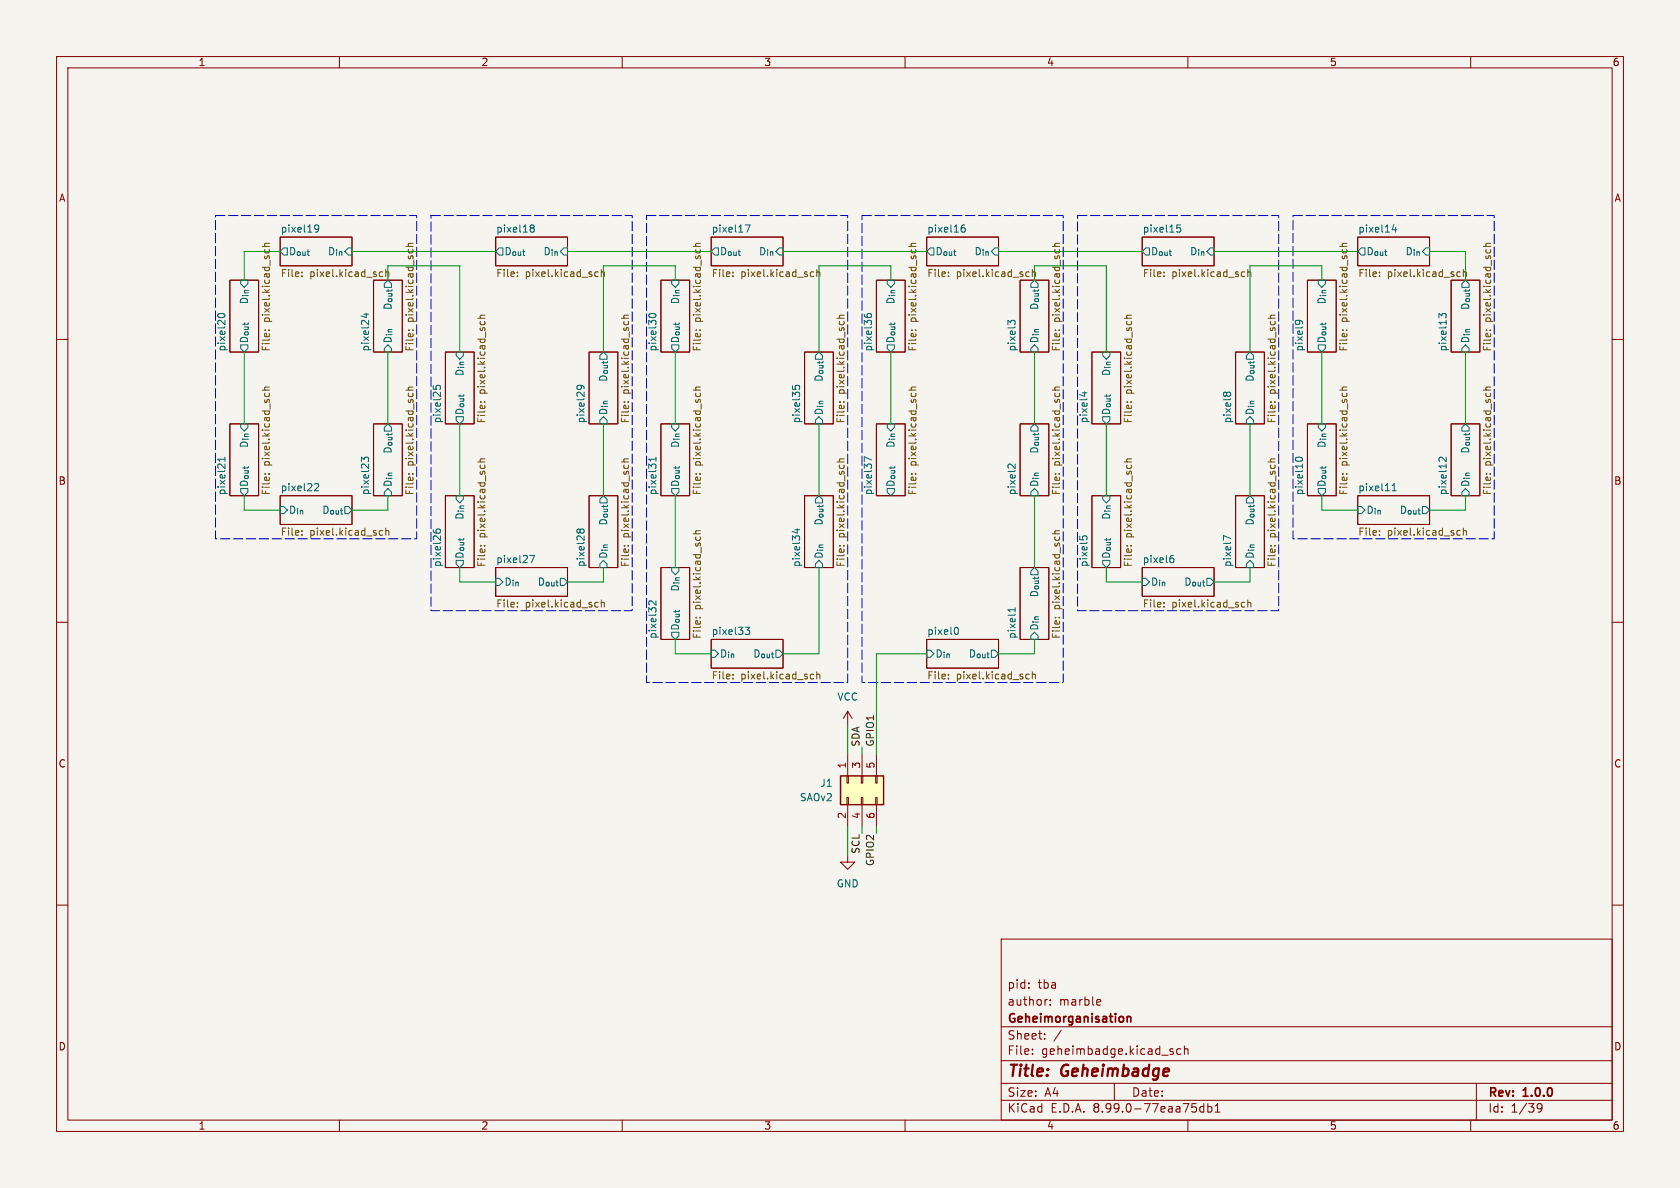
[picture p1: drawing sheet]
<svg xmlns="http://www.w3.org/2000/svg" width="297mm" height="210mm" viewBox="0 0 297 210" stroke-linecap="round" stroke-linejoin="round" font-family="sans-serif">
<path d="M0 0h297v210h-297z" fill="#f5f4ef" stroke="#f5f4ef" stroke-width=".18"/>
<g fill="none" stroke="#840000" stroke-width=".18">
<path d="M10 10h277v190h-277zM12 12h273v186h-273zM60 10v2M110 10v2M160 10v2M210 10v2M260 10v2M10 60h2M40.6 49.5h5.1v12.7h-5.1zM49.5 41.9h12.7v5.1h-12.7zM66 49.5h5.1v12.7h-5.1zM87.6 41.9h12.7v5.1h-12.7z"/>
<path d="M116.8 49.5h5.1v12.7h-5.1zM125.7 41.9h12.7v5.1h-12.7zM154.9 49.5h5.1v12.7h-5.1zM163.8 41.9h12.7v5.1h-12.7zM180.3 49.5h5.1v12.7h-5.1zM201.9 41.9h12.7v5.1h-12.7zM231.1 49.5h5.1v12.7h-5.1zM240 41.9h12.7v5.1h-12.7zM256.5 49.5h5.1v12.7h-5.1zM285 60h2M40.6 74.9h5.1v12.7h-5.1zM66 74.9h5.1v12.7h-5.1z"/>
<path d="M78.7 62.2h5.1v12.7h-5.1zM104.1 62.2h5.1v12.7h-5.1zM116.8 74.9h5.1v12.7h-5.1zM142.2 62.2h5.1v12.7h-5.1zM154.9 74.9h5.1v12.7h-5.1zM180.3 74.9h5.1v12.7h-5.1zM193 62.2h5.1v12.7h-5.1zM218.4 62.2h5.1v12.7h-5.1zM231.1 74.9h5.1v12.7h-5.1zM256.5 74.9h5.1v12.7h-5.1zM49.5 87.6h12.7v5.1h-12.7zM78.7 87.6h5.1v12.7h-5.1z"/>
<path d="M104.1 87.6h5.1v12.7h-5.1zM142.2 87.6h5.1v12.7h-5.1zM193 87.6h5.1v12.7h-5.1zM218.4 87.6h5.1v12.7h-5.1zM240 87.6h12.7v5.1h-12.7zM10 110h2M87.6 100.3h12.7v5.1h-12.7zM116.8 100.3h5.1v12.7h-5.1zM125.7 113h12.7v5.1h-12.7zM163.8 113h12.7v5.1h-12.7zM180.3 100.3h5.1v12.7h-5.1zM201.9 100.3h12.7v5.1h-12.7z"/>
<path d="M285 110h2M10 160h2M149.9 151.1v1.3h1.2l-1.2 1.3-1.3-1.3h1.3M285 160h2M177 166h108v32h-108zM181.9 173.8v.1M181.9 174.6v.1M185 176.7h.2M185.7 177.6v.1M185.7 176.8v.1M194.1 176.7l.4 .1 .1 .3-.7 .1M194.5 177.6l-.4 .1"/>
<path d="M60 198v2M110 198v2M160 198v2M177 194.5h108M177 191.5h108M177 187.5h108M177 181.5h108M182.5 186.3v.1M182.5 185.5v.1M184.7 183.6v.1M184.7 182.8v.1M187.6 182.1l-1.3 2"/>
<path d="M197 191.5v3M207 185.9l.4 .1 .1 .2-.3 .2h-.2M207 185.4l.4 .1M208.7 185.5l-.4-.1-.3 .3v.4l.2 .2h.5M209.4 185.5l.2-.1 .4 .1v.9M209.4 184.9v1.5M210 198v2M212.8 195.1v1.5M212.8 195.7l-.4-.1-.3 .3v.4l.1 .2h.6M213.5 195.7l.5-.1 .2 .3v.4l-.1 .2h-.6M213.5 195.1v1.5M214.8 195.5l.4-.4v1.5"/>
<path d="M214.8 196.6h.9M260 198v2M261 191.5v6.5M271.7 195.4l.3-.3 .5 .1a.99 .99 0 0 1-.3 1.4h-.3M271.7 195.7l.3 .3h.5l.1-.3"/>
</g>
<path d="M199.3 179.7v1M199.3 179.8l.2-.1 .3 .1 .1 .9" fill="none" stroke="#840000" stroke-width=".3"/>
<g fill="none" stroke="#006464" stroke-width=".18">
<path d="M55.7 39.9l.2-.1 .4 .1a.84 .84 0 0 1-.3 1.1h-.3M93.8 39.9l.2-.1 .4 .1v.2l-.2 .2M131.8 39.8h.8l-.5 1.2M170.5 39.8h-.3l-.2 .3M208.1 39.8h.6M246.4 39.7l-.3 .9h.8M38.7 56.1l-.2-.3a.68 .68 0 0 1 .6-.4 .68 .68 0 0 1 .7 .4l-.3 .3M50.2 43.8h.6v1.3h-.6l-.7-.6zM56.3 40.3l-.2 .3-.4-.2M64.3 55.5h.9M64.7 55.4v.7l-.9-.3M87.6 44.5l.7-.7h.6v1.3h-.6z"/>
<path d="M93.8 40.2l.2 .1M94 40.3h.2M94 40.3l-.2 .1M94.2 40.3l.2 .3v.3l-.2 .1-.4-.1M114.9 56.1l-.2-.3a.68 .68 0 0 1 .6-.4 .68 .68 0 0 1 .7 .4l-.3 .3M126.4 43.8h.6v1.3h-.6l-.7-.6zM152.8 55.5l.1 .4 .2 .2M153.4 56.1l-.1-.4 .2-.3 .5 .1 .1 .4-.2 .2M164.5 43.8h.6v1.3h-.6l-.7-.6zM170 40.4l.4-.2 .2 .3-.1 .5h-.3l-.2-.1M179.5 57.2v-.3l-.3-.3-.4 .1-.1 .3-.5-.4v.8M202.6 43.8h.6v1.3h-.6l-.7-.6z"/>
<path d="M208.1 40.3l.4-.1 .2 .3-.1 .5h-.5M229 57.1l.1-.4a.84 .84 0 0 1 1.2 .3v.2M229.5 56.6l.2 .1 .1 .4M240.7 43.8h.6v1.3h-.6l-.7-.6zM246.7 40.2v.8M255.6 56.1l.1-.4-.2-.2h-.5l-.1 .3-.5-.4v.8M42.5 61h1.3v.6l-.6 .6-.7-.6zM68.6 61l.6 .6v.6h-1.3v-.6zM76.6 68.2v.6M77.1 68.8v-.4l.2-.3 .5 .1v.6M80.6 73.7h1.3v.6l-.6 .6-.7-.6zM102.5 68.1l.3 .3-.1 .4"/>
<path d="M103.3 68.7l-.1-.3a.86 .86 0 0 0-1.2 0l.1 .4M106.7 73.7l.6 .6v.6h-1.3v-.6zM118.7 61h1.3v.6l-.6 .6-.7-.6zM140.1 68.2v.6M140.6 68.8v-.4l.2-.3 .5 .1v.6M144.8 73.7l.6 .6v.6h-1.3v-.6zM156.8 61h1.3v.6l-.6 .6-.7-.6zM182.9 61l.6 .6v.6h-1.3v-.6zM191.3 69.4h.9M191.7 69.3v.8M194.9 73.7h1.3v.6l-.6 .6-.7-.6zM216.8 69.6l-.3-.3-.1 .1-.1 .4"/>
<path d="M216.8 69.6l.3-.3h.2l.2 .1 .1 .4M216.8 69.6v.2M221 73.7l.6 .6v.6h-1.3v-.6zM233 61h1.3v.6l-.6 .6-.7-.6zM259.1 61l.6 .6v.6h-1.3v-.6zM39.8 81.2h-1.3l.4 .3M39.8 80.8v.7M42.5 86.4h1.3v.6l-.6 .6-.7-.6zM49.5 89.5h.7l.6 .7-.6 .6h-.7zM55.6 85.6l.5-.1 .2 .3-.7 1h.7M65.1 81.5l.1-.4-.2-.2h-.5l-.1 .3-.5-.4v.8M68.6 86.4l.6 .6v.6h-1.3v-.6z"/>
<path d="M76.6 93.6l.1 .4 .2 .2M77.2 94.2l-.1-.4 .2-.3 .5 .1 .1 .4-.2 .2M80.6 99.1h1.3v.6l-.6 .6-.7-.6zM93.7 98.2h.8l-.5 1.3M102.5 93.8l-.2-.3-.2 .1-.1 .4 .1 .2M102.5 93.8l.3-.3 .3 .1 .2 .2-.2 .4M102.5 94l-.1 .2M102.5 93.8v.2M102.5 94l.2 .2M106 99.7l.7-.6 .6 .6v.6h-1.3zM116 80.8v.7M116 81.2h-1.3l.4 .3"/>
<path d="M118.7 86.4h1.3v.6l-.6 .6-.7-.6zM140.5 93.6h.9M140.9 93.5v.7l-.9-.3M144.8 99.1l.6 .6v.6h-1.3v-.6zM154.1 81.3l-1.3-.5v.8M156.8 86.4h1.3v.6l-.6 .6-.7-.6zM179.5 82v.8l-.9-.8-.3 .1-.1 .5M182.9 86.4l.6 .6v.6h-1.3v-.6zM190.9 94.8v.6M191.4 95.3v-.3l.2-.3 .4 .1 .2 .5M194.9 99.1h1.3v.6l-.6 .6-.7-.6zM207 98.7h.3l.2 .2v.4l-.5 .2"/>
<path d="M207.4 98.2h-.4M217.6 95.2l-1.3-.5v.8M221 99.1l.6 .6v.6h-1.3v-.6zM229.2 81.5l-.2-.3a.68 .68 0 0 1 .6-.4 .68 .68 0 0 1 .7 .4l-.3 .3M233 86.4h1.3v.6l-.6 .6-.7-.6zM240 89.5h.7l.6 .7-.6 .6h-.7zM246.1 86.8h.7M246.1 85.8l.4-.3v1.3M255.7 80.8v.8l-.9-.8-.4 .3 .1 .4M259.1 86.4l.6 .6v.6h-1.3v-.6zM87.6 102.2h.7l.6 .7-.6 .6h-.7zM116 106.2v.8l-.9-.8-.4 .3 .1 .4"/>
<path d="M118.7 111.8h1.3v.6l-.6 .6-.7-.6zM125.7 114.9h.7l.6 .7-.6 .6h-.7zM131.8 110.9h.7l-.4 .5 .4 .1v.5l-.2 .2-.5-.1M163.8 114.9h.7l.6 .7-.6 .6h-.7zM168.9 110.9h.1a.68 .68 0 0 1 .5 .6 .68 .68 0 0 1-.5 .7l-.1-.1M179.5 107.4v.8M179.5 107.8h-1.3l.4 .4M182.9 111.8l.6 .6v.6h-1.3v-.6zM201.9 102.2h.7l.6 .7-.6 .6h-.7z"/>
</g>
<g fill="none" stroke="#725600" stroke-width=".18">
<path d="M46.4 43.6h1.2M46.8 58.4h.2M46.8 44.1v.5M47.5 58.4h.1M47.6 44.1v.5M47.6 43l-.8 .1v.3l.1 .2M53.4 48.1v.1M53.4 48.8v.1M67.2 48.8h.5M67.2 48.1h.5M68.2 48.2l.2-.1h.3v.8M68.2 47.6v1.3"/>
<path d="M71.8 43.6h1.2M72.2 58.4h.2M72.2 44.1v.5M72.9 58.4h.1M73 44.1v.5M73 43l-.8 .1v.3l.1 .2M84.5 56.3h1.2M84.9 56.8v.5M85.7 56.8v.5M85.7 55.7l-.8 .1v.3l.1 .2M91.5 48.8v.1M91.5 48.1v.1"/>
<path d="M105.3 48.8h.5M105.3 48.1h.5M106.3 48.2l.2-.1h.3v.8M106.3 47.6v1.3M109.9 56.3h1.2M110.3 56.8v.5M111.1 56.8v.5M111.1 55.7l-.8 .1v.3l.1 .2M122.6 43.6h1.2M123 44.1v.5M123 58.4h.2M123.7 58.4h.1"/>
<path d="M123.8 44.1v.5M123.8 43l-.8 .1v.3l.1 .2M129.6 48.1v.1M129.6 48.8v.1M143.4 48.8h.5M143.4 48.1h.5M144.4 48.2l.2-.1h.3v.8M144.4 47.6v1.3M148 56.3h1.2M148.4 56.8v.5M149.2 56.8v.5M149.2 55.7l-.8 .1v.3l.1 .2"/>
<path d="M160.7 43.6h1.2M161.1 58.4h.2M161.1 44.1v.5M161.8 58.4h.1M161.9 44.1v.5M161.9 43l-.8 .1v.3l.1 .2M167.7 48.1v.1M167.7 48.8v.1M181.5 48.8h.5M181.5 48.1h.5M182.5 48.2l.2-.1h.3v.8M182.5 47.6v1.3"/>
<path d="M186.1 43.6h1.2M186.5 44.1v.5M186.5 58.4h.2M187.2 58.4h.1M187.3 44.1v.5M187.3 43l-.8 .1v.3l.1 .2M198.8 56.3h1.2M199.2 56.8v.5M200 56.8v.5M200 55.7l-.8 .1v.3l.1 .2M205.8 48.1v.1M205.8 48.8v.1"/>
<path d="M219.6 48.8h.5M219.6 48.1h.5M220.6 47.6v1.3M220.6 48.2l.2-.1h.3v.8M224.2 56.3h1.2M224.6 56.8v.5M225.4 56.8v.5M225.4 55.7l-.8 .1v.3l.1 .2M236.9 43.6h1.2M237.3 58.4h.2M237.3 44.1v.5M238 58.4h.1"/>
<path d="M238.1 44.1v.5M238.1 43l-.8 .1v.3l.1 .2M243.9 48.8v.1M243.9 48.1v.1M257.7 48.8h.5M257.7 48.1h.5M258.7 48.2l.2-.1h.3v.8M258.7 47.6v1.3M262.3 43.6h1.2M262.7 58.4h.2M262.7 44.1v.5M263.4 58.4h.1"/>
<path d="M263.5 44.1v.5M263.5 43l-.8 .1v.3l.1 .2M46.4 69h1.2M46.8 69.5v.5M47.6 69.5v.5M47.6 68.4l-.8 .1v.3l.1 .2M71.8 69h1.2M72.2 69.5v.5M73 69.5v.5M73 68.4l-.8 .1v.3l.1 .2M84.9 71.1h.2M85.6 71.1h.1"/>
<path d="M110.3 71.1h.2M111 71.1h.1M122.6 69h1.2M123 69.5v.5M123.8 69.5v.5M123.8 68.4l-.8 .1v.3l.1 .2M148.4 71.1h.2M149.1 71.1h.1M160.7 69h1.2M161.1 69.5v.5M161.9 69.5v.5M161.9 68.4l-.8 .1v.3l.1 .2"/>
<path d="M186.1 69h1.2M186.5 69.5v.5M187.3 69.5v.5M187.3 68.4l-.8 .1v.3l.1 .2M199.2 71.1h.2M199.9 71.1h.1M224.6 71.1h.2M225.3 71.1h.1M236.9 69h1.2M237.3 69.5v.5M238.1 69.5v.5M238.1 68.4l-.8 .1v.3l.1 .2"/>
<path d="M262.3 69h1.2M262.7 69.5v.5M263.5 69.5v.5M263.5 68.4l-.8 .1v.3l.1 .2M46.8 83.8h.2M47.5 83.8h.1M53.4 94.5v.1M53.4 93.8v.2M67.2 94.6h.5M67.2 93.8h.5M68.2 93.9l.2-.1h.3v.8M68.2 93.3v1.3"/>
<path d="M72.2 83.8h.2M72.9 83.8h.1M84.5 81.7h1.2M84.9 96.5h.2M84.9 82.2v.5M85.6 96.5h.1M85.7 82.2v.5M85.7 81.1l-.8 .1v.3l.1 .2M109.9 81.7h1.2M110.3 96.5h.2M110.3 82.2v.5M111 96.5h.1"/>
<path d="M111.1 82.2v.5M111.1 81.1l-.8 .1v.3l.1 .2M122.6 94.4h1.2M123 94.9v.5M123 83.8h.2M123.7 83.8h.1M123.8 94.9v.5M123.8 93.8l-.8 .1v.3l.1 .2M148 81.7h1.2M148.4 96.5h.2M148.4 82.2v.5M149.1 96.5h.1"/>
<path d="M149.2 82.2v.5M149.2 81.1l-.8 .1v.3l.1 .2M161.1 83.8h.2M161.8 83.8h.1M186.1 94.4h1.2M186.5 83.8h.2M186.5 94.9v.5M187.2 83.8h.1M187.3 94.9v.5M187.3 93.8l-.8 .1v.3l.1 .2M198.8 81.7h1.2M199.2 96.5h.2"/>
<path d="M199.2 82.2v.5M199.9 96.5h.1M200 82.2v.5M200 81.1l-.8 .1v.3l.1 .2M224.2 81.7h1.2M224.6 82.2v.5M224.6 96.5h.2M225.3 96.5h.1M225.4 82.2v.5M225.4 81.1l-.8 .1v.3l.1 .2M237.3 83.8h.2M238 83.8h.1"/>
<path d="M243.9 93.8v.2M243.9 94.5v.1M257.7 94.6h.5M257.7 93.8h.5M258.7 93.9l.2-.1h.3v.8M258.7 93.3v1.3M262.7 83.8h.2M263.4 83.8h.1M91.5 106.5v.2M91.5 107.2v.1M105.3 107.3h.5M105.3 106.5h.5"/>
<path d="M106.3 106.6l.2-.1h.3v.8M106.3 106v1.3M123 109.2h.2M123.7 109.2h.1M129.6 119.9v.1M129.6 119.2v.2M143.4 120h.5M143.4 119.2h.5M144.4 119.3l.2-.1h.3v.8M144.4 118.7v1.3M167.7 119.9v.1M167.7 119.2v.2"/>
<path d="M181.5 120h.5M181.5 119.2h.5M182.5 119.3l.2-.1h.3v.8M182.5 118.7v1.3M186.5 109.2h.2M187.2 109.2h.1M205.8 107.2v.1M205.8 106.5v.2M219.6 107.3h.5M219.6 106.5h.5M220.6 106.6l.2-.1h.3v.8M220.6 106v1.3"/>
</g>
<path d="M148.6 137.2h7.6v5h-7.6z" fill="#ffffc2"/>
<g fill="none" stroke="#840000" stroke-width=".18">
<path d="M149.7 137.2h.3v1.2h-.3zM149.9 125.7v2.6M149.9 133.4v3.8M149.9 125.7l-.8 1.3M149.9 125.7l.7 1.3M152.3 137.2h.2v1.2h-.2zM152.4 133.4v3.8M154.8 137.2h.3v1.2h-.3zM154.9 133.4v3.8M149.7 141h.3v1.2h-.3zM149.9 142.2v3.9M152.3 141h.2v1.2h-.2z"/>
<path d="M152.4 142.2v3.9M154.8 141h.3v1.2h-.3zM154.9 142.2v3.9"/>
</g>
<path d="M148.6 137.2h7.6v5h-7.6z" fill="none" stroke="#840000" stroke-width=".25"/>
<path d="M38.1 38.1h35.6v57.2h-35.6zM76.2 38.1h35.6v69.9h-35.6zM114.3 38.1h35.6v82.6h-35.6zM152.4 38.1h35.6v82.6h-35.6zM190.5 38.1h35.6v69.9h-35.6zM228.6 38.1h35.6v57.2h-35.6z" fill="none" stroke="#0000c2" stroke-width=".18" stroke-dasharray="1.7 .6"/>
<g fill="none" stroke="#009600" stroke-width=".18">
<path d="M49.5 44.5h-6.3v5M62.2 44.5h25.4M68.6 49.5v-2.5h12.7v15.2M100.3 44.5h25.4M119.4 49.5v-2.5h-12.7v15.2M138.4 44.5h25.4M157.5 49.5v-2.5h-12.7v15.2M176.5 44.5h25.4M182.9 49.5v-2.5h12.7v15.2M214.6 44.5h25.4M233.7 49.5v-2.5h-12.7v15.2M252.7 44.5h6.4v5"/>
<path d="M43.2 62.2v12.7M68.6 62.2v12.7M81.3 74.9v12.7M106.7 74.9v12.7M119.4 62.2v12.7M144.8 74.9v12.7M157.5 62.2v12.7M182.9 62.2v12.7M195.6 74.9v12.7M221 74.9v12.7M233.7 62.2v12.7M259.1 62.2v12.7"/>
<path d="M43.2 87.6v2.6h6.3M68.6 87.6v2.6h-6.4M119.4 87.6v12.7M182.9 87.6v12.7M233.7 87.6v2.6h6.3M259.1 87.6v2.6h-6.4M81.3 100.3v2.6h6.3M106.7 100.3v2.6h-6.4M119.4 113v2.6h6.3M144.8 100.3v15.3h-6.4M163.8 115.6h-8.9v17.8M182.9 113v2.6h-6.4"/>
<path d="M195.6 100.3v2.6h6.3M221 100.3v2.6h-6.4M149.9 128.3v5.1M152.4 132.1v1.3M149.9 146.1v5M152.4 146.1v1.2M154.9 146.1v1.2"/>
</g>
<g font-size="2.8" fill="#840000">
<text x="178" y="190.9">Title:</text>
<text x="187.7" y="190.9">Geheimbadge</text>
</g>
<g font-size="2.1" fill="#840000">
<text x="178" y="178">author:</text>
<text x="178" y="175">pid:</text>
<text x="183.4" y="175">tba</text>
<text x="187.2" y="178">marble</text>
<text x="178" y="184">Sheet:</text>
<text x="178" y="181.2">Geheimorganisation</text>
<text x="178" y="186.7">File:</text>
<text x="184.1" y="186.7">geheimbadge.kicad_sch</text>
<text x="178" y="196.9">KiCad</text>
<text x="178" y="194.1">Size:</text>
<text x="184.7" y="194.1">A4</text>
<text x="185.7" y="196.9">E.D.A.</text>
<text x="193.3" y="196.9">8.99.0-77eaa75db1</text>
<text x="200" y="194.1">Date:</text>
<text x="263" y="194.3">Rev:</text>
<text x="263" y="196.9">Id:</text>
<text x="267.1" y="196.9">1/39</text>
<text x="269.4" y="194.3">1.0.0</text>
</g>
<g font-size="1.8" fill="#840000">
<text x="35" y="11.9">1</text>
<text x="85" y="11.9">2</text>
<text x="135" y="11.9">3</text>
<text x="185" y="11.9">4</text>
<text x="235" y="11.9">5</text>
<text x="285" y="11.9">6</text>
<text x="10.3" y="35.9">A</text>
<text x="285.3" y="35.9">A</text>
<text x="10.3" y="85.9">B</text>
<text x="285.3" y="85.9">B</text>
<text x="10.3" y="135.9">C</text>
<text x="285.3" y="135.9">C</text>
<text x="10.3" y="185.9">D</text>
<text x="285.3" y="185.9">D</text>
<text x="35" y="199.9">1</text>
<text x="85" y="199.9">2</text>
<text x="135" y="199.9">3</text>
<text x="185" y="199.9">4</text>
<text x="235" y="199.9">5</text>
<text x="285" y="199.9">6</text>
</g>
<g font-size="1.8" fill="#006464">
<text x="49.5" y="41.2">pixel19</text>
<text x="87.6" y="41.2">pixel18</text>
<text x="125.7" y="41.2">pixel17</text>
<text x="163.8" y="41.2">pixel16</text>
<text x="201.9" y="41.2">pixel15</text>
<text x="240" y="41.2">pixel14</text>
<text x="51" y="45.3">D_{out} D_{in}</text>
<text x="89.1" y="45.3">D_{out} D_{in}</text>
<text x="127.2" y="45.3">D_{out} D_{in}</text>
<text x="165.3" y="45.3">D_{out} D_{in}</text>
<text x="203.4" y="45.3">D_{out} D_{in}</text>
<text x="241.5" y="45.3">D_{out} D_{in}</text>
<text x="39.9" y="62.2" transform="rotate(-90 39.9 62.2)">pixel20</text>
<text x="44" y="60.8" transform="rotate(-90 44 60.8)">D_{out} D_{in}</text>
<text x="65.3" y="62.2" transform="rotate(-90 65.3 62.2)">pixel24</text>
<text x="69.4" y="60.8" transform="rotate(-90 69.4 60.8)">D_{in} D_{out}</text>
<text x="116.1" y="62.2" transform="rotate(-90 116.1 62.2)">pixel30</text>
<text x="120.2" y="60.8" transform="rotate(-90 120.2 60.8)">D_{out} D_{in}</text>
<text x="154.2" y="62.2" transform="rotate(-90 154.2 62.2)">pixel36</text>
<text x="158.3" y="60.8" transform="rotate(-90 158.3 60.8)">D_{out} D_{in}</text>
<text x="179.6" y="62.2" transform="rotate(-90 179.6 62.2)">pixel3</text>
<text x="183.7" y="60.8" transform="rotate(-90 183.7 60.8)">D_{in} D_{out}</text>
<text x="230.4" y="62.2" transform="rotate(-90 230.4 62.2)">pixel9</text>
<text x="234.5" y="60.8" transform="rotate(-90 234.5 60.8)">D_{out} D_{in}</text>
<text x="255.8" y="62.2" transform="rotate(-90 255.8 62.2)">pixel13</text>
<text x="259.9" y="60.8" transform="rotate(-90 259.9 60.8)">D_{in} D_{out}</text>
<text x="78" y="74.9" transform="rotate(-90 78 74.9)">pixel25</text>
<text x="82.1" y="73.5" transform="rotate(-90 82.1 73.5)">D_{out} D_{in}</text>
<text x="103.4" y="74.9" transform="rotate(-90 103.4 74.9)">pixel29</text>
<text x="107.5" y="73.5" transform="rotate(-90 107.5 73.5)">D_{in} D_{out}</text>
<text x="141.5" y="74.9" transform="rotate(-90 141.5 74.9)">pixel35</text>
<text x="145.6" y="73.5" transform="rotate(-90 145.6 73.5)">D_{in} D_{out}</text>
<text x="192.3" y="74.9" transform="rotate(-90 192.3 74.9)">pixel4</text>
<text x="196.4" y="73.5" transform="rotate(-90 196.4 73.5)">D_{out} D_{in}</text>
<text x="217.7" y="74.9" transform="rotate(-90 217.7 74.9)">pixel8</text>
<text x="221.8" y="73.5" transform="rotate(-90 221.8 73.5)">D_{in} D_{out}</text>
<text x="39.9" y="87.6" transform="rotate(-90 39.9 87.6)">pixel21</text>
<text x="44" y="86.2" transform="rotate(-90 44 86.2)">D_{out} D_{in}</text>
<text x="49.5" y="86.9">pixel22</text>
<text x="65.3" y="87.6" transform="rotate(-90 65.3 87.6)">pixel23</text>
<text x="69.4" y="86.2" transform="rotate(-90 69.4 86.2)">D_{in} D_{out}</text>
<text x="116.1" y="87.6" transform="rotate(-90 116.1 87.6)">pixel31</text>
<text x="120.2" y="86.2" transform="rotate(-90 120.2 86.2)">D_{out} D_{in}</text>
<text x="154.2" y="87.6" transform="rotate(-90 154.2 87.6)">pixel37</text>
<text x="158.3" y="86.2" transform="rotate(-90 158.3 86.2)">D_{out} D_{in}</text>
<text x="179.6" y="87.6" transform="rotate(-90 179.6 87.6)">pixel2</text>
<text x="183.7" y="86.2" transform="rotate(-90 183.7 86.2)">D_{in} D_{out}</text>
<text x="230.4" y="87.6" transform="rotate(-90 230.4 87.6)">pixel10</text>
<text x="234.5" y="86.2" transform="rotate(-90 234.5 86.2)">D_{out} D_{in}</text>
<text x="240" y="86.9">pixel11</text>
<text x="255.8" y="87.6" transform="rotate(-90 255.8 87.6)">pixel12</text>
<text x="259.9" y="86.2" transform="rotate(-90 259.9 86.2)">D_{in} D_{out}</text>
<text x="51" y="91">D_{in} D_{out}</text>
<text x="241.5" y="91">D_{in} D_{out}</text>
<text x="78" y="100.3" transform="rotate(-90 78 100.3)">pixel26</text>
<text x="82.1" y="98.9" transform="rotate(-90 82.1 98.9)">D_{out} D_{in}</text>
<text x="87.6" y="99.6">pixel27</text>
<text x="103.4" y="100.3" transform="rotate(-90 103.4 100.3)">pixel28</text>
<text x="107.5" y="98.9" transform="rotate(-90 107.5 98.9)">D_{in} D_{out}</text>
<text x="141.5" y="100.3" transform="rotate(-90 141.5 100.3)">pixel34</text>
<text x="145.6" y="98.9" transform="rotate(-90 145.6 98.9)">D_{in} D_{out}</text>
<text x="192.3" y="100.3" transform="rotate(-90 192.3 100.3)">pixel5</text>
<text x="196.4" y="98.9" transform="rotate(-90 196.4 98.9)">D_{out} D_{in}</text>
<text x="201.9" y="99.6">pixel6</text>
<text x="217.7" y="100.3" transform="rotate(-90 217.7 100.3)">pixel7</text>
<text x="221.8" y="98.9" transform="rotate(-90 221.8 98.9)">D_{in} D_{out}</text>
<text x="89.1" y="103.7">D_{in} D_{out}</text>
<text x="203.4" y="103.7">D_{in} D_{out}</text>
<text x="116.1" y="113" transform="rotate(-90 116.1 113)">pixel32</text>
<text x="120.2" y="111.6" transform="rotate(-90 120.2 111.6)">D_{out} D_{in}</text>
<text x="125.7" y="112.3">pixel33</text>
<text x="163.8" y="112.3">pixel0</text>
<text x="179.6" y="113" transform="rotate(-90 179.6 113)">pixel1</text>
<text x="183.7" y="111.6" transform="rotate(-90 183.7 111.6)">D_{in} D_{out}</text>
<text x="127.2" y="116.4">D_{in} D_{out}</text>
<text x="165.3" y="116.4">D_{in} D_{out}</text>
<text x="147.9" y="124.1">VCC</text>
<text x="141.3" y="141.8">SAOv2</text>
<text x="144.9" y="139.3">J1</text>
<text x="147.8" y="157.1">GND</text>
</g>
<g font-size="1.8" fill="#725600">
<text x="49.5" y="49.3">File:</text>
<text x="54.8" y="49.3">pixel.kicad_sch</text>
<text x="87.6" y="49.3">File:</text>
<text x="92.9" y="49.3">pixel.kicad_sch</text>
<text x="125.7" y="49.3">File:</text>
<text x="131" y="49.3">pixel.kicad_sch</text>
<text x="163.8" y="49.3">File:</text>
<text x="169.1" y="49.3">pixel.kicad_sch</text>
<text x="201.9" y="49.3">File:</text>
<text x="207.2" y="49.3">pixel.kicad_sch</text>
<text x="240" y="49.3">File:</text>
<text x="245.3" y="49.3">pixel.kicad_sch</text>
<text x="48" y="57" transform="rotate(-90 48 57)">pixel.kicad_sch</text>
<text x="73.4" y="57" transform="rotate(-90 73.4 57)">pixel.kicad_sch</text>
<text x="124.2" y="57" transform="rotate(-90 124.2 57)">pixel.kicad_sch</text>
<text x="162.3" y="57" transform="rotate(-90 162.3 57)">pixel.kicad_sch</text>
<text x="187.7" y="57" transform="rotate(-90 187.7 57)">pixel.kicad_sch</text>
<text x="238.5" y="57" transform="rotate(-90 238.5 57)">pixel.kicad_sch</text>
<text x="263.9" y="57" transform="rotate(-90 263.9 57)">pixel.kicad_sch</text>
<text x="48" y="62.2" transform="rotate(-90 48 62.2)">File:</text>
<text x="73.4" y="62.2" transform="rotate(-90 73.4 62.2)">File:</text>
<text x="124.2" y="62.2" transform="rotate(-90 124.2 62.2)">File:</text>
<text x="162.3" y="62.2" transform="rotate(-90 162.3 62.2)">File:</text>
<text x="187.7" y="62.2" transform="rotate(-90 187.7 62.2)">File:</text>
<text x="238.5" y="62.2" transform="rotate(-90 238.5 62.2)">File:</text>
<text x="263.9" y="62.2" transform="rotate(-90 263.9 62.2)">File:</text>
<text x="86.1" y="69.7" transform="rotate(-90 86.1 69.7)">pixel.kicad_sch</text>
<text x="111.5" y="69.7" transform="rotate(-90 111.5 69.7)">pixel.kicad_sch</text>
<text x="149.6" y="69.7" transform="rotate(-90 149.6 69.7)">pixel.kicad_sch</text>
<text x="200.4" y="69.7" transform="rotate(-90 200.4 69.7)">pixel.kicad_sch</text>
<text x="225.8" y="69.7" transform="rotate(-90 225.8 69.7)">pixel.kicad_sch</text>
<text x="86.1" y="74.9" transform="rotate(-90 86.1 74.9)">File:</text>
<text x="111.5" y="74.9" transform="rotate(-90 111.5 74.9)">File:</text>
<text x="149.6" y="74.9" transform="rotate(-90 149.6 74.9)">File:</text>
<text x="200.4" y="74.9" transform="rotate(-90 200.4 74.9)">File:</text>
<text x="225.8" y="74.9" transform="rotate(-90 225.8 74.9)">File:</text>
<text x="48" y="82.4" transform="rotate(-90 48 82.4)">pixel.kicad_sch</text>
<text x="73.4" y="82.4" transform="rotate(-90 73.4 82.4)">pixel.kicad_sch</text>
<text x="124.2" y="82.4" transform="rotate(-90 124.2 82.4)">pixel.kicad_sch</text>
<text x="162.3" y="82.4" transform="rotate(-90 162.3 82.4)">pixel.kicad_sch</text>
<text x="187.7" y="82.4" transform="rotate(-90 187.7 82.4)">pixel.kicad_sch</text>
<text x="238.5" y="82.4" transform="rotate(-90 238.5 82.4)">pixel.kicad_sch</text>
<text x="263.9" y="82.4" transform="rotate(-90 263.9 82.4)">pixel.kicad_sch</text>
<text x="48" y="87.6" transform="rotate(-90 48 87.6)">File:</text>
<text x="73.4" y="87.6" transform="rotate(-90 73.4 87.6)">File:</text>
<text x="124.2" y="87.6" transform="rotate(-90 124.2 87.6)">File:</text>
<text x="162.3" y="87.6" transform="rotate(-90 162.3 87.6)">File:</text>
<text x="187.7" y="87.6" transform="rotate(-90 187.7 87.6)">File:</text>
<text x="238.5" y="87.6" transform="rotate(-90 238.5 87.6)">File:</text>
<text x="263.9" y="87.6" transform="rotate(-90 263.9 87.6)">File:</text>
<text x="49.5" y="95">File:</text>
<text x="54.8" y="95">pixel.kicad_sch</text>
<text x="86.1" y="95.1" transform="rotate(-90 86.1 95.1)">pixel.kicad_sch</text>
<text x="111.5" y="95.1" transform="rotate(-90 111.5 95.1)">pixel.kicad_sch</text>
<text x="149.6" y="95.1" transform="rotate(-90 149.6 95.1)">pixel.kicad_sch</text>
<text x="200.4" y="95.1" transform="rotate(-90 200.4 95.1)">pixel.kicad_sch</text>
<text x="225.8" y="95.1" transform="rotate(-90 225.8 95.1)">pixel.kicad_sch</text>
<text x="240" y="95">File:</text>
<text x="245.3" y="95">pixel.kicad_sch</text>
<text x="86.1" y="100.3" transform="rotate(-90 86.1 100.3)">File:</text>
<text x="111.5" y="100.3" transform="rotate(-90 111.5 100.3)">File:</text>
<text x="149.6" y="100.3" transform="rotate(-90 149.6 100.3)">File:</text>
<text x="200.4" y="100.3" transform="rotate(-90 200.4 100.3)">File:</text>
<text x="225.8" y="100.3" transform="rotate(-90 225.8 100.3)">File:</text>
<text x="87.6" y="107.7">File:</text>
<text x="92.9" y="107.7">pixel.kicad_sch</text>
<text x="124.2" y="107.8" transform="rotate(-90 124.2 107.8)">pixel.kicad_sch</text>
<text x="187.7" y="107.8" transform="rotate(-90 187.7 107.8)">pixel.kicad_sch</text>
<text x="201.9" y="107.7">File:</text>
<text x="207.2" y="107.7">pixel.kicad_sch</text>
<text x="124.2" y="113" transform="rotate(-90 124.2 113)">File:</text>
<text x="187.7" y="113" transform="rotate(-90 187.7 113)">File:</text>
<text x="125.7" y="120.4">File:</text>
<text x="131" y="120.4">pixel.kicad_sch</text>
<text x="163.8" y="120.4">File:</text>
<text x="169.1" y="120.4">pixel.kicad_sch</text>
</g>
<g font-size="1.8" fill="#a90000">
<text x="149.6" y="136" transform="rotate(-90 149.6 136)">1</text>
<text x="152.1" y="136" transform="rotate(-90 152.1 136)">3</text>
<text x="154.7" y="136" transform="rotate(-90 154.7 136)">5</text>
<text x="149.6" y="144.9" transform="rotate(-90 149.6 144.9)">2</text>
<text x="152.1" y="144.9" transform="rotate(-90 152.1 144.9)">4</text>
<text x="154.7" y="144.9" transform="rotate(-90 154.7 144.9)">6</text>
</g>
<g font-size="1.8" fill="#0f0f0f">
<text x="152.1" y="132.1" transform="rotate(-90 152.1 132.1)">SDA</text>
<text x="154.6" y="132.1" transform="rotate(-90 154.6 132.1)">GPIO1</text>
<text x="152.1" y="151" transform="rotate(-90 152.1 151)">SCL</text>
<text x="154.6" y="153.2" transform="rotate(-90 154.6 153.2)">GPIO2</text>
</g>
</svg>
